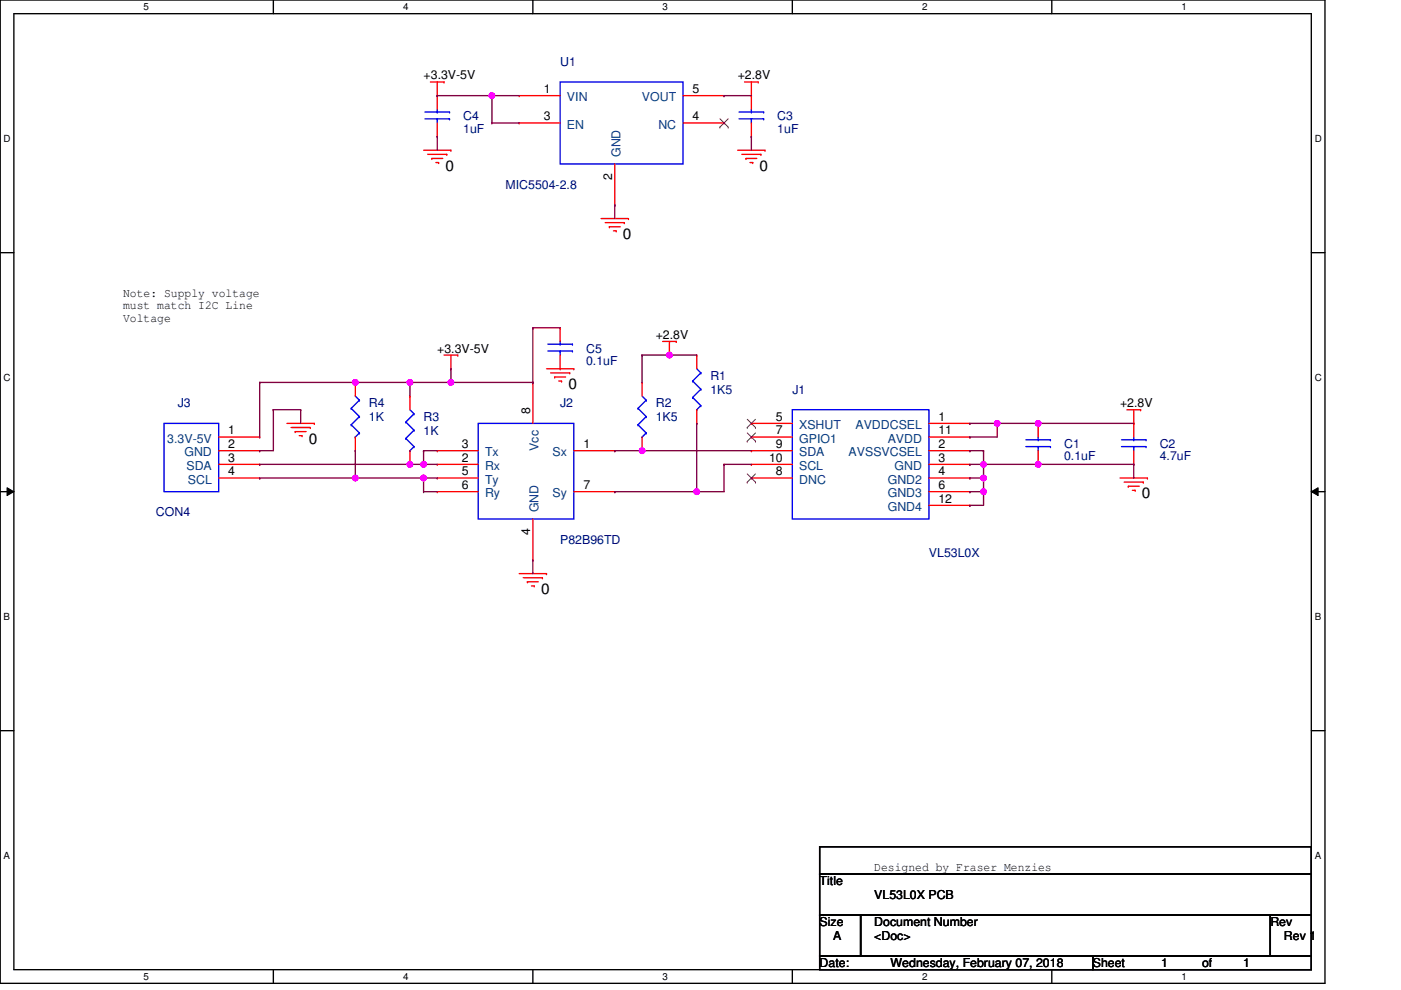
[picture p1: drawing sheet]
<svg xmlns="http://www.w3.org/2000/svg" width="297mm" height="210mm" viewBox="0 0 297 210" stroke-linecap="round" stroke-linejoin="round" font-family="sans-serif">
<path d="M0 0h280.9v208.5h-280.9zM2.9 2.9h275.1v202.7h-275.1z" fill="none" stroke="#000" stroke-width=".29"/>
<g fill="#fff">
<path d="M30.4 .3h1.2v2.3h-1.2z"/>
<path d="M30.4 205.9h1.2v2.3h-1.2z"/>
</g>
<path d="M58 0v2.9M58 205.6v2.9" fill="none" stroke="#000" stroke-width=".29"/>
<g fill="#fff">
<path d="M85.5 .3h1.1v2.3h-1.1z"/>
<path d="M85.5 205.9h1.1v2.3h-1.1z"/>
</g>
<path d="M113 0v2.9M113 205.6v2.9" fill="none" stroke="#000" stroke-width=".29"/>
<g fill="#fff">
<path d="M140.5 .3h1.1v2.3h-1.1z"/>
<path d="M140.5 205.9h1.1v2.3h-1.1z"/>
</g>
<path d="M168 0v2.9M168 205.6v2.9" fill="none" stroke="#000" stroke-width=".29"/>
<g fill="#fff">
<path d="M195.5 .3h1.2v2.3h-1.2z"/>
<path d="M195.5 205.9h1.2v2.3h-1.2z"/>
</g>
<path d="M223 0v2.9M223 205.6v2.9" fill="none" stroke="#000" stroke-width=".29"/>
<g fill="#fff">
<path d="M250.5 .3h1.2v2.3h-1.2z"/>
<path d="M250.5 205.9h1.2v2.3h-1.2z"/>
<path d="M.8 28.2h1.5v2.4h-1.5z"/>
<path d="M278.7 28.2h1.5v2.4h-1.5z"/>
<path d="M.8 78.9h1.5v2.3h-1.5z"/>
<path d="M278.7 78.9h1.5v2.3h-1.5z"/>
</g>
<path d="M0 53.6h2.9M278 53.6h2.9" fill="none" stroke="#000" stroke-width=".29"/>
<g fill="#fff">
<path d="M.8 129.6h1.4v2.3h-1.4z"/>
<path d="M278.7 129.6h1.4v2.3h-1.4z"/>
</g>
<path d="M0 104.2h2.9M278 104.2h2.9" fill="none" stroke="#000" stroke-width=".29"/>
<path d="M1.5 103.4l1.4 .8-1.4 .9zM278 104.2l1.5-.8v1.7z" fill="#000"/>
<path d="M1.5 103.4l1.4 .8-1.4 .9zM278 104.2l1.5-.8v1.7z" fill="none" stroke="#000" stroke-width=".21"/>
<g fill="#fff">
<path d="M.8 180.3h1.4v2.3h-1.4z"/>
<path d="M278.7 180.3h1.4v2.3h-1.4z"/>
</g>
<path d="M0 154.9h2.9M278 154.9h2.9M173.8 179.5h104.2v5.8h-104.2zM173.8 185.3h104.2v8.7h-104.2zM173.8 194h8.7v8.7h-8.7zM182.5 194h86.8v8.7h-86.8zM269.3 194h8.7v8.7h-8.7zM173.8 202.7h57.9v2.9h-57.9zM231.7 202.7h46.3v2.9h-46.3z" fill="none" stroke="#000" stroke-width=".29"/>
<g fill="none" stroke="#f00" stroke-width=".29">
<path d="M91.3 17.4h2.9M92.7 17.4v5.8M94.2 17.4h.1M157.9 17.4h2.9M159.3 17.4v5.8M160.8 17.4h.1M89.8 31.9h5.8M90.7 32.7h4M91.5 33.6h.1M91.5 33.6h2.4M92.4 34.5h.6M92.7 20.3h.1"/>
<path d="M92.7 29h.1M92.7 26.1v2.9M93 34.5h.1M94.7 32.7h.1M95.6 31.9h.1M110.1 20.3h.1M110.1 26.1h.1M110.1 26.1h8.7M110.1 20.3h8.7M130.3 34.8v8.6M144.8 26.1h8.7M144.8 20.3h8.7"/>
<path d="M153.5 26.1h.1M153.5 20.3h.1M156.4 31.9h5.8M157.3 32.7h4M158.1 33.6h.1M158.1 33.6h2.4M159 34.5h.6M159.3 20.3h.1M159.3 29h.1M159.3 26.1v2.9M159.6 34.5h.1M161.3 32.7h.1"/>
<path d="M162.2 31.9h.1M127.5 46.3h5.7M128.3 47.2h4.1M129.2 48.1h.1M129.2 48.1h2.3M130.1 48.9h.5M130.3 43.4h.1M130.6 48.9h.1M132.4 47.2h.1M133.2 46.3h.1M94.2 75.3h2.8M95.6 78.2h.1"/>
<path d="M95.6 75.3v2.9M97 75.3h.1M115.9 78.2h5.8M116.7 79.1h4.1M117.6 79.9h.1M117.6 79.9h2.3M118.8 69.5h.1M118.8 78.2h.1M118.8 69.5v2.9M118.8 75.3v2.9M120.8 79.1h.1M121.7 78.2h.1"/>
<path d="M140.5 72.4h2.9M141.9 75.3h.1M141.9 72.4v2.9M143.4 72.4h.1M147.7 75.3h.1M147.7 75.3v2.9M46.4 95.6h8.7M46.4 98.5h8.7M46.4 92.7h8.7M55.1 92.7h.1M55.1 95.6h.1M55.1 98.5h.1"/>
<path d="M60.9 89.8h5.7M61.7 90.6h4.1M62.6 91.5h.1M62.6 91.5h2.3M63.5 92.4h.5M64 92.4h.1M65.8 90.6h.1M66.6 89.8h.1M75.3 81.1h.1M75.3 95.6h.1M75.3 81.1v2.9M75.3 92.7v2.9"/>
<path d="M86.9 84h.1M86.9 98.5h.1M86.9 84v2.9M86.9 95.6v2.9M92.7 98.5h.1M92.7 95.6h.1M92.7 95.6h8.7M92.7 98.5h8.7M113 81.1h.1M113 81.1v8.7M118.5 80.8h.6M119.1 80.8h.1"/>
<path d="M121.7 95.6h8.6M130.3 95.6h.1M136.1 81.1h.1M136.1 95.6h.1M136.1 81.1v2.9M136.1 92.7v2.9M147.7 89.8h.1M147.7 86.9v2.9M159.3 89.8h.1M159.3 92.7h.1M159.3 95.6h.1M159.3 98.5h.1"/>
<path d="M159.3 89.8h8.7M159.3 95.6h8.7M159.3 98.5h8.7M159.3 92.7h8.7M196.9 89.8h8.7M196.9 95.6h8.7M196.9 98.5h8.7M196.9 92.7h8.7M205.6 89.8h.1M205.6 95.6h.1M205.6 98.5h.1M205.6 92.7h.1"/>
<path d="M220.1 89.8h.1M220.1 98.5h.1M220.1 89.8v2.9M220.1 95.6v2.9M238.9 86.9h2.9M240.4 89.8h.1M240.4 98.5h.1M240.4 86.9v5.8M240.4 95.6v2.9M241.8 86.9h.1M46.4 101.4h8.7M55.1 101.4h.1"/>
<path d="M92.7 101.4h.1M92.7 104.2h.1M92.7 101.4h8.7M92.7 104.2h8.7M113 118.7h.1M113 110v8.7M121.7 104.2h8.6M130.3 104.2h.1M159.3 101.4h.1M159.3 101.4h8.7M196.9 101.4h8.7M196.9 104.2h8.7"/>
<path d="M196.9 107.1h8.7M205.6 101.4h.1M205.6 104.2h.1M205.6 107.1h.1M237.5 101.4h5.8M238.4 102.2h4M239.2 103.1h.1M239.2 103.1h2.3M240.1 104h.6M240.7 104h.1M242.4 102.2h.1M243.3 101.4h.1"/>
<path d="M110.1 121.6h5.8M110.9 122.5h4.1M111.8 123.4h.1M111.8 123.4h2.3M112.7 124.2h.6M113.3 124.2h.1M115 122.5h.1M115.9 121.6h.1"/>
</g>
<g fill="none" stroke="#00f" stroke-width=".29">
<path d="M118.8 17.4h26v17.4h-26zM90.1 25.2h5.2M90.1 23.7h5.2M92.7 23.7h.1M92.7 25.2h.1M92.7 23.2v.5M92.7 25.2v.9M95.3 25.2h.1M95.3 23.7h.1M156.7 25.2h5.2M156.7 23.7h5.2M159.3 23.7h.1"/>
<path d="M159.3 25.2h.1M159.3 23.2v.5M159.3 25.2v.9M161.9 25.2h.1M161.9 23.7h.1M116.2 74.4h5.2M116.2 73h5.2M118.8 73h.1M118.8 74.4h.1M118.8 72.4v.6M118.8 74.4v.9M121.4 74.4h.1"/>
<path d="M121.4 73h.1M147.7 78.2l.9 .9M148.6 79.1h.1M148.6 79.1l-1.7 1.7M34.8 89.8h11.6v14.4h-11.6zM74.5 86.6h.1M74.5 90.1h.1M74.5 86.6l1.7 1.7M74.5 90.1l1.7 1.7M75.3 92.7h.1M75.3 84l.9 .8M76.2 84.8h.1"/>
<path d="M76.2 88.3h.1M76.2 91.8h.1M76.2 84.8l-1.7 1.8M76.2 88.3l-1.7 1.8M76.2 91.8l-.9 .9M86 89.5h.1M86 93h.1M86 89.5l1.8 1.7M86 93l1.8 1.7M86.9 95.6h.1M86.9 86.9l.9 .8M87.8 87.7h.1"/>
<path d="M87.8 91.2h.1M87.8 94.7h.1M87.8 87.7l-1.8 1.8M87.8 91.2l-1.8 1.8M87.8 94.7l-.9 .9M101.4 89.8h20.3v20.2h-20.3zM135.3 86.6h.1M135.3 90.1h.1M135.3 86.6l1.7 1.7M135.3 90.1l1.7 1.7M136.1 92.7h.1M136.1 84l.9 .8"/>
<path d="M137 84.8h.1M137 88.3h.1M137 91.8h.1M137 84.8l-1.7 1.8M137 88.3l-1.7 1.8M137 91.8l-.9 .9M146.9 80.8h.1M146.9 84.3h.1M146.9 80.8l1.7 1.7M146.9 84.3l1.7 1.7M147.7 86.9h.1M148.6 82.5h.1"/>
<path d="M148.6 86h.1M148.6 82.5l-1.7 1.8M148.6 86l-.9 .9M168 86.9h28.9v23.1h-28.9zM217.5 94.7h5.2M217.5 93.2h5.2M220.1 93.2h.1M220.1 94.7h.1M220.1 92.7v.5M220.1 94.7v.9M222.7 94.7h.1M222.7 93.2h.1"/>
<path d="M237.8 94.7h5.2M237.8 93.2h5.2M240.4 93.2h.1M240.4 94.7h.1M240.4 92.7v.5M240.4 94.7v.9M243 94.7h.1M243 93.2h.1"/>
</g>
<g fill="none" stroke="#804000" stroke-width=".21">
<path d="M152.6 26.9h.1M152.6 25.2l1.8 1.7M154.4 25.2l-1.8 1.7M154.4 26.9h.1M158.4 90.6h.1M158.4 93.5h.1M158.4 88.9l1.8 1.7M158.4 91.8l1.8 1.7M160.2 88.9l-1.8 1.7M160.2 91.8l-1.8 1.7M160.2 90.6h.1M160.2 93.5h.1"/>
<path d="M158.4 102.2h.1M158.4 100.5l1.8 1.7M160.2 100.5l-1.8 1.7M160.2 102.2h.1"/>
</g>
<path d="M92.7 20.3h.1M92.7 20.3h17.4M104.3 26.1h.1M104.3 20.3h.1M104.3 26.1h5.8M104.3 20.3v5.8" fill="none" stroke="#800040" stroke-width=".29"/>
<circle cx="104.3" cy="20.3" r=".58" fill="#f0f"/>
<circle cx="104.3" cy="20.3" r=".58" fill="none" stroke="#f0f" stroke-width=".29"/>
<g fill="none" stroke="#800040" stroke-width=".29">
<path d="M92.7 29h.1M92.7 29v2.9M153.5 20.3h.1M153.5 20.3h5.8M159.3 29h.1M159.3 29v2.9M130.3 43.4h.1M130.3 43.4v2.9M205.6 89.8h.1M205.6 92.7h.1M205.6 89.8h34.8M211.4 89.8h.1"/>
<path d="M211.4 89.8v2.9h-5.8M220.1 89.8h.1M220.1 98.5h.1M220.1 98.5h20.3"/>
</g>
<circle cx="220.1" cy="89.8" r=".58" fill="#f0f"/>
<circle cx="220.1" cy="89.8" r=".58" fill="none" stroke="#f0f" stroke-width=".29"/>
<circle cx="211.4" cy="89.8" r=".58" fill="#f0f"/>
<circle cx="211.4" cy="89.8" r=".58" fill="none" stroke="#f0f" stroke-width=".29"/>
<path d="M205.6 95.6h.1M205.6 95.6h2.9M208.5 95.6h.1M208.5 95.6v2.9M205.6 107.1h.1M205.6 104.2h.1M205.6 104.2h2.9M208.5 104.2h.1M208.5 104.2v2.9h-2.9" fill="none" stroke="#800040" stroke-width=".29"/>
<circle cx="208.5" cy="104.2" r=".58" fill="#f0f"/>
<circle cx="208.5" cy="104.2" r=".58" fill="none" stroke="#f0f" stroke-width=".29"/>
<path d="M205.6 98.5h.1M205.6 98.5h2.9M208.5 98.5h.1M208.5 98.5v5.7M205.6 101.4h.1M205.6 101.4h2.9M208.5 101.4h.1" fill="none" stroke="#800040" stroke-width=".29"/>
<circle cx="208.5" cy="101.3" r=".58" fill="#f0f"/>
<circle cx="208.5" cy="101.3" r=".58" fill="none" stroke="#f0f" stroke-width=".29"/>
<path d="M208.5 98.5h.1M208.5 98.5h11.6" fill="none" stroke="#800040" stroke-width=".29"/>
<circle cx="220.1" cy="98.5" r=".58" fill="#f0f"/>
<circle cx="220.1" cy="98.5" r=".58" fill="none" stroke="#f0f" stroke-width=".29"/>
<circle cx="208.5" cy="98.5" r=".58" fill="#f0f"/>
<circle cx="208.5" cy="98.5" r=".58" fill="none" stroke="#f0f" stroke-width=".29"/>
<path d="M130.3 95.6h.1M130.3 95.6h29M136.1 95.6h.1M240.4 98.5h.1M240.4 98.5v2.9" fill="none" stroke="#800040" stroke-width=".29"/>
<circle cx="136.1" cy="95.6" r=".58" fill="#f0f"/>
<circle cx="136.1" cy="95.6" r=".58" fill="none" stroke="#f0f" stroke-width=".29"/>
<path d="M130.3 104.2h.1M130.3 104.2h17.4" fill="none" stroke="#800040" stroke-width=".29"/>
<circle cx="147.7" cy="104.2" r=".58" fill="#f0f"/>
<circle cx="147.7" cy="104.2" r=".58" fill="none" stroke="#f0f" stroke-width=".29"/>
<path d="M136.1 75.3h.1M136.1 75.3v5.8M136.1 75.3h11.6M141.9 75.3h.1M147.7 89.8h.1M147.7 89.8v14.4M153.5 98.5h.1M153.5 98.5v5.7h-5.8M153.5 98.5h5.8M147.7 104.2h.1" fill="none" stroke="#800040" stroke-width=".29"/>
<circle cx="141.9" cy="75.3" r=".58" fill="#f0f"/>
<circle cx="141.9" cy="75.3" r=".58" fill="none" stroke="#f0f" stroke-width=".29"/>
<path d="M89.8 95.6h.1M89.8 98.5h.1M89.8 95.6h2.9M89.8 95.6v2.9M89.8 98.5h2.9" fill="none" stroke="#800040" stroke-width=".29"/>
<circle cx="89.8" cy="98.5" r=".58" fill="#f0f"/>
<circle cx="89.8" cy="98.5" r=".58" fill="none" stroke="#f0f" stroke-width=".29"/>
<path d="M75.3 95.6h.1M75.3 81.1h.1M75.3 95.6v5.8M75.3 81.1h11.6M86.9 98.5h.1M86.9 98.5h2.9M89.8 101.4h.1M89.8 101.4h2.9M113 118.7h.1M113 118.7v2.9" fill="none" stroke="#800040" stroke-width=".29"/>
<circle cx="86.9" cy="81.1" r=".58" fill="#f0f"/>
<circle cx="86.9" cy="81.1" r=".58" fill="none" stroke="#f0f" stroke-width=".29"/>
<path d="M95.6 78.2h.1M95.6 78.2v2.9h-8.7M55.1 81.1h.1M55.1 81.1h20.2M55.1 81.1v11.6M86.9 81.1h.1M86.9 81.1v2.9" fill="none" stroke="#800040" stroke-width=".29"/>
<circle cx="75.3" cy="81.1" r=".58" fill="#f0f"/>
<circle cx="75.3" cy="81.1" r=".58" fill="none" stroke="#f0f" stroke-width=".29"/>
<path d="M55.1 95.6h.1M58 86.9h.1M58 86.9v8.7h-2.9M58 86.9h5.7M63.7 86.9h.1M63.7 86.9v2.9M75.3 101.4h.1M75.3 101.4h14.5M89.8 104.2h.1M89.8 101.4h.1M89.8 104.2h2.9M89.8 101.4v2.8" fill="none" stroke="#800040" stroke-width=".29"/>
<circle cx="89.8" cy="101.3" r=".58" fill="#f0f"/>
<circle cx="89.8" cy="101.3" r=".58" fill="none" stroke="#f0f" stroke-width=".29"/>
<path d="M55.1 101.4h.1M55.1 101.4h20.2" fill="none" stroke="#800040" stroke-width=".29"/>
<circle cx="75.3" cy="101.3" r=".58" fill="#f0f"/>
<circle cx="75.3" cy="101.3" r=".58" fill="none" stroke="#f0f" stroke-width=".29"/>
<path d="M55.1 98.5h.1M55.1 98.5h31.8" fill="none" stroke="#800040" stroke-width=".29"/>
<circle cx="86.9" cy="98.5" r=".58" fill="#f0f"/>
<circle cx="86.9" cy="98.5" r=".58" fill="none" stroke="#f0f" stroke-width=".29"/>
<path d="M113 69.5h.1M113 69.5h5.8M113 69.5v11.6M95.6 81.1h17.4M113 81.1h.1" fill="none" stroke="#800040" stroke-width=".29"/>
<circle cx="95.6" cy="81.1" r=".58" fill="#f0f"/>
<circle cx="95.6" cy="81.1" r=".58" fill="none" stroke="#f0f" stroke-width=".29"/>
<circle cx="104.3" cy="20.3" r=".58" fill="#f0f"/>
<circle cx="104.3" cy="20.3" r=".58" fill="none" stroke="#f0f" stroke-width=".29"/>
<circle cx="220.1" cy="89.8" r=".58" fill="#f0f"/>
<circle cx="220.1" cy="89.8" r=".58" fill="none" stroke="#f0f" stroke-width=".29"/>
<circle cx="211.4" cy="89.8" r=".58" fill="#f0f"/>
<circle cx="211.4" cy="89.8" r=".58" fill="none" stroke="#f0f" stroke-width=".29"/>
<circle cx="208.5" cy="104.2" r=".58" fill="#f0f"/>
<circle cx="208.5" cy="104.2" r=".58" fill="none" stroke="#f0f" stroke-width=".29"/>
<circle cx="208.5" cy="101.3" r=".58" fill="#f0f"/>
<circle cx="208.5" cy="101.3" r=".58" fill="none" stroke="#f0f" stroke-width=".29"/>
<circle cx="220.1" cy="98.5" r=".58" fill="#f0f"/>
<circle cx="220.1" cy="98.5" r=".58" fill="none" stroke="#f0f" stroke-width=".29"/>
<circle cx="208.5" cy="98.5" r=".58" fill="#f0f"/>
<circle cx="208.5" cy="98.5" r=".58" fill="none" stroke="#f0f" stroke-width=".29"/>
<circle cx="136.1" cy="95.6" r=".58" fill="#f0f"/>
<circle cx="136.1" cy="95.6" r=".58" fill="none" stroke="#f0f" stroke-width=".29"/>
<circle cx="147.7" cy="104.2" r=".58" fill="#f0f"/>
<circle cx="147.7" cy="104.2" r=".58" fill="none" stroke="#f0f" stroke-width=".29"/>
<circle cx="141.9" cy="75.3" r=".58" fill="#f0f"/>
<circle cx="141.9" cy="75.3" r=".58" fill="none" stroke="#f0f" stroke-width=".29"/>
<circle cx="89.8" cy="98.5" r=".58" fill="#f0f"/>
<circle cx="89.8" cy="98.5" r=".58" fill="none" stroke="#f0f" stroke-width=".29"/>
<circle cx="86.9" cy="81.1" r=".58" fill="#f0f"/>
<circle cx="86.9" cy="81.1" r=".58" fill="none" stroke="#f0f" stroke-width=".29"/>
<circle cx="75.3" cy="81.1" r=".58" fill="#f0f"/>
<circle cx="75.3" cy="81.1" r=".58" fill="none" stroke="#f0f" stroke-width=".29"/>
<circle cx="89.8" cy="101.3" r=".58" fill="#f0f"/>
<circle cx="89.8" cy="101.3" r=".58" fill="none" stroke="#f0f" stroke-width=".29"/>
<circle cx="75.3" cy="101.3" r=".58" fill="#f0f"/>
<circle cx="75.3" cy="101.3" r=".58" fill="none" stroke="#f0f" stroke-width=".29"/>
<circle cx="86.9" cy="98.5" r=".58" fill="#f0f"/>
<circle cx="86.9" cy="98.5" r=".58" fill="none" stroke="#f0f" stroke-width=".29"/>
<circle cx="95.6" cy="81.1" r=".58" fill="#f0f"/>
<circle cx="95.6" cy="81.1" r=".58" fill="none" stroke="#f0f" stroke-width=".29"/>
<g font-size="3.2">
<text x="94.4" y="36.2">0</text>
<text x="161" y="36.2">0</text>
<text x="132.1" y="50.7">0</text>
<text x="120.5" y="82.5">0</text>
<text x="65.5" y="94.1">0</text>
<text x="242.1" y="105.7">0</text>
<text x="114.7" y="126">0</text>
</g>
<g font-size="2.6">
<text x="89.8" y="16.8">+3.3V-5V</text>
<text x="156.4" y="16.8">+2.8V</text>
<text x="115.3" y="19.7">1</text>
<text x="146.9" y="19.7">5</text>
<text x="115.3" y="25.5">3</text>
<text x="146.9" y="25.5">4</text>
<text x="129.8" y="38.2" transform="rotate(-90 129.8 38.2)">2</text>
<text x="26.1" y="63">Note: Supply voltage</text>
<text x="26.1" y="65.6">must match I2C Line</text>
<text x="26.1" y="68.2">Voltage</text>
<text x="139" y="71.9">+2.8V</text>
<text x="92.7" y="74.8">+3.3V-5V</text>
<text x="112.4" y="87.7" transform="rotate(-90 112.4 87.7)">8</text>
<text x="164.5" y="89.2">5</text>
<text x="199" y="89.2">1</text>
<text x="237.5" y="86.3">+2.8V</text>
<text x="48.4" y="92.1">1</text>
<text x="48.4" y="95">2</text>
<text x="97.9" y="95">3</text>
<text x="123.7" y="95">1</text>
<text x="164.5" y="92.1">7</text>
<text x="164.5" y="95">9</text>
<text x="199" y="95">2</text>
<text x="199" y="92.1">11</text>
<text x="48.4" y="97.9">3</text>
<text x="48.4" y="100.8">4</text>
<text x="97.9" y="97.9">2</text>
<text x="97.9" y="100.8">5</text>
<text x="163.1" y="97.9">10</text>
<text x="164.5" y="100.8">8</text>
<text x="199" y="97.9">3</text>
<text x="199" y="100.8">4</text>
<text x="97.9" y="103.7">6</text>
<text x="123.7" y="103.7">7</text>
<text x="199" y="103.7">6</text>
<text x="199" y="106.6">12</text>
<text x="112.4" y="113.5" transform="rotate(-90 112.4 113.5)">4</text>
<text x="185.4" y="184.6">Designed by Fraser Menzies</text>
<text x="173.8" y="187.7">Title</text>
<text x="185.4" y="190.6">VL53L0X PCB</text>
<text x="173.8" y="196.4">Size</text>
<text x="185.4" y="196.4">Document Number</text>
<text x="269.3" y="196.4">Rev</text>
<text x="176.7" y="199.3">A</text>
<text x="185.4" y="199.3">&lt;Doc&gt;</text>
<text x="272.2" y="199.3">Rev 1</text>
<text x="173.8" y="205.1">Date:</text>
<text x="188.8" y="205.1">Wednesday, February 07, 2018</text>
<text x="231.7" y="205.1">Sheet</text>
<text x="246.2" y="205.1">1</text>
<text x="254.9" y="205.1">of</text>
<text x="263.5" y="205.1">1</text>
</g>
<g font-size="2.6" fill="#000080">
<text x="118.8" y="13.9">U1</text>
<text x="98.2" y="25.5">C4</text>
<text x="98.2" y="28.1">1uF</text>
<text x="164.8" y="25.5">C3</text>
<text x="164.8" y="28.1">1uF</text>
<text x="107.2" y="40">MIC5504-2.8</text>
<text x="124.3" y="74.8">C5</text>
<text x="124.3" y="77.4">0.1uF</text>
<text x="150.6" y="80.5">R1</text>
<text x="150.6" y="83.4">1K5</text>
<text x="168" y="83.4">J1</text>
<text x="37.7" y="86.3">J3</text>
<text x="78.2" y="86.3">R4</text>
<text x="78.2" y="89.2">1K</text>
<text x="89.8" y="89.2">R3</text>
<text x="118.8" y="86.3">J2</text>
<text x="139" y="86.3">R2</text>
<text x="139" y="89.2">1K5</text>
<text x="89.8" y="92.1">1K</text>
<text x="225.6" y="95">C1</text>
<text x="245.9" y="95">C2</text>
<text x="225.6" y="97.6">0.1uF</text>
<text x="245.9" y="97.6">4.7uF</text>
<text x="33.1" y="109.5">CON4</text>
<text x="118.8" y="115.3">P82B96TD</text>
<text x="196.9" y="118.2">VL53L0X</text>
</g>
<g font-size="2.6" fill="#004080">
<text x="120.2" y="21.5">VIN</text>
<text x="136.1" y="21.5">VOUT</text>
<text x="120.2" y="27.2">EN</text>
<text x="139.6" y="27.2">NC</text>
<text x="131.5" y="33.3" transform="rotate(-90 131.5 33.3)">GND</text>
<text x="35.5" y="93.8">3.3V-5V</text>
<text x="114.2" y="95.6" transform="rotate(-90 114.2 95.6)">Vcc</text>
<text x="169.4" y="91">XSHUT</text>
<text x="169.4" y="93.8">GPIO1</text>
<text x="181.4" y="91">AVDDCSEL</text>
<text x="188.2" y="93.8">AVDD</text>
<text x="39.1" y="96.7">GND</text>
<text x="39.5" y="99.6">SDA</text>
<text x="102.8" y="99.6">Rx</text>
<text x="102.8" y="96.7">Tx</text>
<text x="117.2" y="96.7">Sx</text>
<text x="169.4" y="96.7">SDA</text>
<text x="169.4" y="99.6">SCL</text>
<text x="179.9" y="96.7">AVSSVCSEL</text>
<text x="189.7" y="99.6">GND</text>
<text x="39.8" y="102.5">SCL</text>
<text x="102.8" y="102.5">Ty</text>
<text x="102.8" y="105.4">Ry</text>
<text x="117.2" y="105.4">Sy</text>
<text x="169.4" y="102.5">DNC</text>
<text x="188.2" y="102.5">GND2</text>
<text x="188.2" y="105.4">GND3</text>
<text x="114.2" y="108.6" transform="rotate(-90 114.2 108.6)">GND</text>
<text x="188.2" y="108.3">GND4</text>
</g>
<g font-size="2.1">
<text x="30.4" y="2.2">5</text>
<text x="85.5" y="2.2">4</text>
<text x="140.5" y="2.2">3</text>
<text x="195.5" y="2.2">2</text>
<text x="250.5" y="2.2">1</text>
<text x=".8" y="30.1">D</text>
<text x="278.7" y="30.1">D</text>
<text x=".8" y="80.8">C</text>
<text x="278.7" y="80.8">C</text>
<text x=".8" y="131.5">B</text>
<text x="278.7" y="131.5">B</text>
<text x=".8" y="182.1">A</text>
<text x="278.7" y="182.1">A</text>
<text x="30.4" y="207.8">5</text>
<text x="85.5" y="207.8">4</text>
<text x="140.5" y="207.8">3</text>
<text x="195.5" y="207.8">2</text>
<text x="250.5" y="207.8">1</text>
</g>
</svg>
